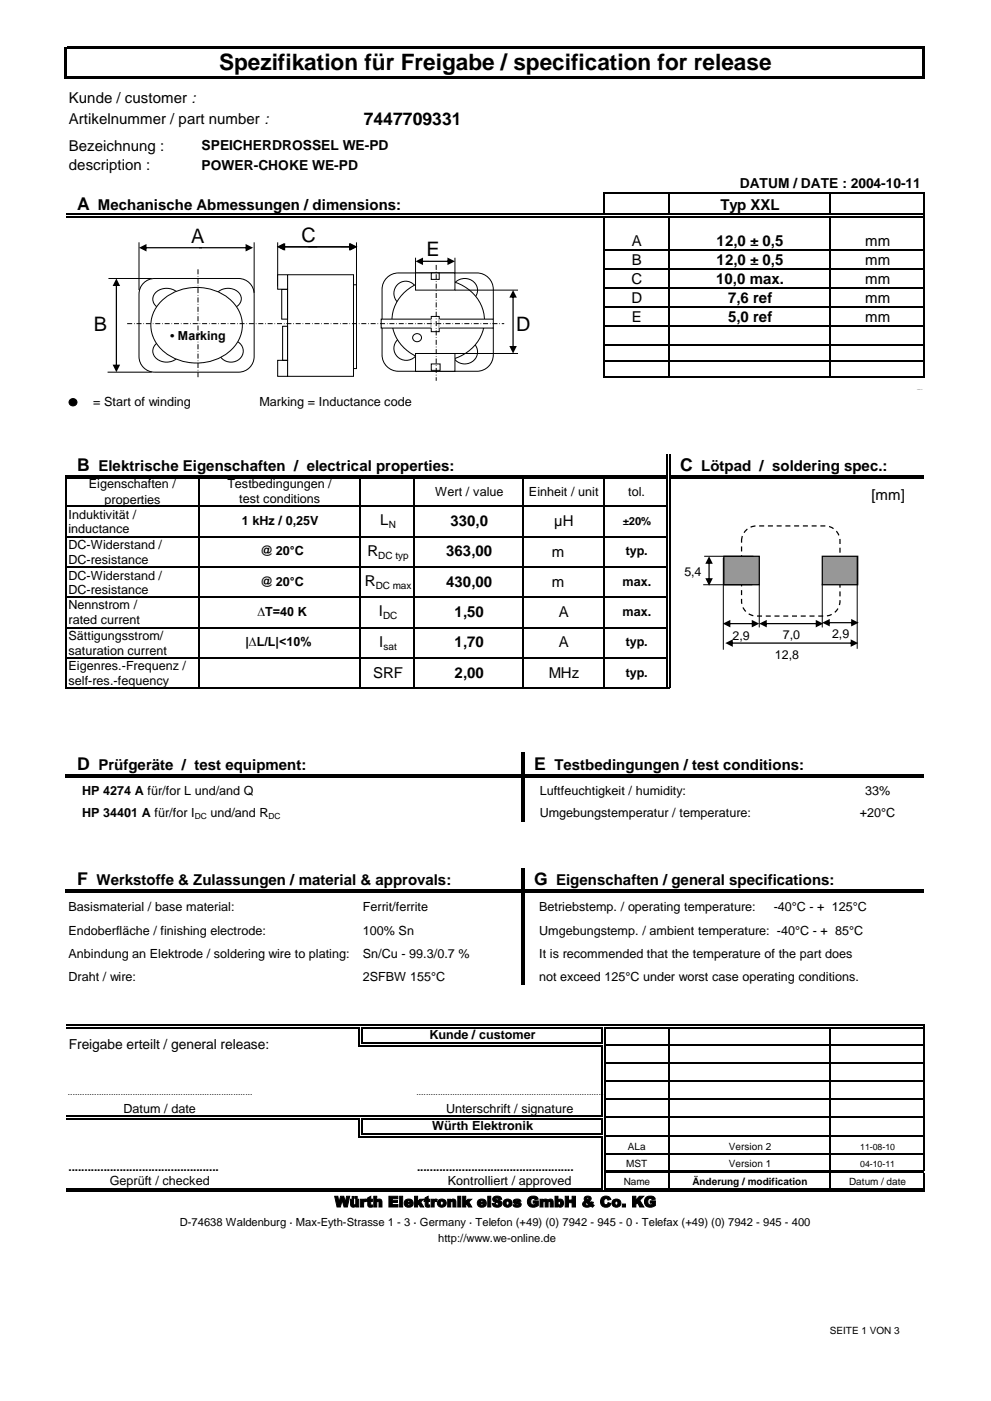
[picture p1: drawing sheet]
<svg xmlns="http://www.w3.org/2000/svg" width="210mm" height="297mm" viewBox="0 0 210 297" stroke-linecap="round" stroke-linejoin="round" font-family="sans-serif">
<g fill="#000">
<path d="M13.7 9.9h.5v6.7h-.5z" fill-rule="evenodd"/>
<path d="M14.2 9.9h181.8v.5h-181.8z" fill-rule="evenodd"/>
<path d="M14.2 16.1h181.8v.5h-181.8z" fill-rule="evenodd"/>
<path d="M195.5 10.4h.5v6.2h-.5z" fill-rule="evenodd"/>
<path d="M141.3 101.2h.2v.3h-.2z" fill-rule="evenodd"/>
<path d="M141.3 100.7h.2v.3h-.2z" fill-rule="evenodd"/>
<path d="M141.3 100.7h.2v.3h-.2z" fill-rule="evenodd"/>
<path d="M141.3 101.2h.2v.3h-.2z" fill-rule="evenodd"/>
<path d="M141.8 100.7h.3v.3h-.3z" fill-rule="evenodd"/>
<path d="M141.8 101.2h.3v.3h-.3z" fill-rule="evenodd"/>
<path d="M141.8 100.7h.3v.3h-.3z" fill-rule="evenodd"/>
<path d="M141.8 101.2h.3v.3h-.3z" fill-rule="evenodd"/>
<path d="M110.4 164.5h.2v.3h-.2z" fill-rule="evenodd"/>
<path d="M110.4 164h.2v.3h-.2z" fill-rule="evenodd"/>
<path d="M110.4 164h.2v.3h-.2z" fill-rule="evenodd"/>
<path d="M110.4 164.5h.2v.3h-.2z" fill-rule="evenodd"/>
<path d="M110.9 164h.2v.3h-.2z" fill-rule="evenodd"/>
<path d="M110.9 164.5h.2v.3h-.2z" fill-rule="evenodd"/>
<path d="M110.9 164h.2v.3h-.2z" fill-rule="evenodd"/>
<path d="M110.9 164.5h.2v.3h-.2z" fill-rule="evenodd"/>
<path d="M110.4 189h.2v.3h-.2z" fill-rule="evenodd"/>
<path d="M110.4 188.5h.2v.2h-.2z" fill-rule="evenodd"/>
<path d="M110.4 188.5h.2v.2h-.2z" fill-rule="evenodd"/>
<path d="M110.4 189h.2v.3h-.2z" fill-rule="evenodd"/>
<path d="M110.9 188.5h.2v.2h-.2z" fill-rule="evenodd"/>
<path d="M110.9 189h.2v.3h-.2z" fill-rule="evenodd"/>
<path d="M110.9 188.5h.2v.2h-.2z" fill-rule="evenodd"/>
<path d="M110.9 189h.2v.3h-.2z" fill-rule="evenodd"/>
<path d="M76 217.7h.2v.2h-.2z" fill-rule="evenodd"/>
<path d="M76 217.2h.7v.2h-.7z" fill-rule="evenodd"/>
<path d="M76 217.7h.2v.2h-.2z" fill-rule="evenodd"/>
<path d="M76.5 217.7h.2v.2h-.2z" fill-rule="evenodd"/>
<path d="M76.5 217.7h.2v.2h-.2z" fill-rule="evenodd"/>
<path d="M127.5 217.7h.2v.2h-.2z" fill-rule="evenodd"/>
<path d="M127.5 217.7h.2v.2h-.2z" fill-rule="evenodd"/>
<path d="M127.5 217.2h.8v.2h-.8z" fill-rule="evenodd"/>
<path d="M128 217.7h.3v.2h-.3z" fill-rule="evenodd"/>
<path d="M128 217.7h.3v.2h-.3z" fill-rule="evenodd"/>
<path d="M76 221.5h.7v.3h-.7z" fill-rule="evenodd"/>
<path d="M76 236.9h.2v.3h-.2z" fill-rule="evenodd"/>
<path d="M76 221h.2v.8h-.2z" fill-rule="evenodd"/>
<path d="M76 236.4h.7v.3h-.7z" fill-rule="evenodd"/>
<path d="M76 236.9h.2v.3h-.2z" fill-rule="evenodd"/>
<path d="M76.5 221h.2v.3h-.2z" fill-rule="evenodd"/>
<path d="M76.5 221h.2v.3h-.2z" fill-rule="evenodd"/>
<path d="M76.5 236.9h.2v.3h-.2z" fill-rule="evenodd"/>
<path d="M76.5 236.9h.2v.3h-.2z" fill-rule="evenodd"/>
<path d="M127.5 221h.2v.3h-.2z" fill-rule="evenodd"/>
<path d="M127.5 221.5h.2v.3h-.2z" fill-rule="evenodd"/>
<path d="M127.5 236.4h.2v.3h-.2z" fill-rule="evenodd"/>
<path d="M127.5 236.9h.2v.3h-.2z" fill-rule="evenodd"/>
<path d="M127.5 221.5h.2v.3h-.2z" fill-rule="evenodd"/>
<path d="M127.5 221h.2v.3h-.2z" fill-rule="evenodd"/>
<path d="M127.5 236.4h.2v.3h-.2z" fill-rule="evenodd"/>
<path d="M127.5 236.9h.2v.3h-.2z" fill-rule="evenodd"/>
<path d="M128 221h.3v.8h-.3z" fill-rule="evenodd"/>
<path d="M128 236.4h.3v.8h-.3z" fill-rule="evenodd"/>
<path d="M76 240.8h.7v.2h-.7z" fill-rule="evenodd"/>
<path d="M76 240.3h.2v.7h-.2z" fill-rule="evenodd"/>
<path d="M76.5 240.3h.2v.2h-.2z" fill-rule="evenodd"/>
<path d="M76.5 240.3h.2v.2h-.2z" fill-rule="evenodd"/>
<path d="M127.5 240.3h.2v.2h-.2z" fill-rule="evenodd"/>
<path d="M127.5 251.8h.2v.3h-.2z" fill-rule="evenodd"/>
<path d="M127.5 240.8h.2v.2h-.2z" fill-rule="evenodd"/>
<path d="M127.5 251.8h.2v.3h-.2z" fill-rule="evenodd"/>
<path d="M127.5 240.8h.2v.2h-.2z" fill-rule="evenodd"/>
<path d="M127.5 240.3h.2v.2h-.2z" fill-rule="evenodd"/>
<path d="M127.5 252.3h.8v.3h-.8z" fill-rule="evenodd"/>
<path d="M128 240.3h.3v.7h-.3z" fill-rule="evenodd"/>
<path d="M128 251.8h.3v.3h-.3z" fill-rule="evenodd"/>
<path d="M128 251.8h.3v.3h-.3z" fill-rule="evenodd"/>
<path d="M128.3 248.1h67.5v.5h-67.5z" fill-rule="evenodd"/>
</g>
<g fill="none" stroke="#000" stroke-width=".25">
<path d="M14 45.4h181.6M14 45.9h181.6M127.9 40.7v4.6M127.9 46v34.1M128 40.9h67.8M128 53.1h67.8M128 57.1h67.8M141.7 41v4.3M141.7 46v34.1M175.9 41v4.3M175.9 46v34.1M195.7 41v39.1"/>
<path d="M128 61.1h67.8M128 65.1h67.8M128 69.1h67.8M128 73.2h67.8M128 76.5h67.8M128 79.9h67.8M141.4 96.2v4.5M141.9 96.2v4.5M14 100.7v45.3M14.1 100.9h127.2M14.1 101.4h127.2M14.1 107.3h127.2"/>
<path d="M14.1 113.7h127.2M42.1 101.5v44.5M76.3 101.5v44.5M87.8 101.5v44.5M110.8 101.5v44.5M127.9 101.5v44.5M141.4 101.5v44.3M141.9 101.5v44.3M142.1 100.9h53.6M142.1 101.4h53.6M14.1 120.2h127.2M14.1 126.6h127.2"/>
<path d="M14.1 133h127.2M14.1 139.5h127.2M14.1 145.9h128M110.5 159.5v4.5M111 159.5v4.5M14 164.2h96.4M14 164.7h96.4M110.5 164.8v9.5M111 164.8v9.5M111.1 164.2h84.6M111.1 164.7h84.6M14 188.6h96.4"/>
<path d="M14 189.1h96.4M110.5 183.9v4.6M110.5 189.3v19.4M111 183.9v4.6M111 189.3v19.4M111.1 188.6h84.6M111.1 189.1h84.6M14 217.3h62M14 217.8h62M76.1 217.9v3.1M76.6 217.9v3.1M76.7 217.3h50.8"/>
<path d="M76.7 217.8h50.8M127.6 217.9v3.1M128.1 217.9v3.1M128.3 217.3h67.3M128.3 217.8h67.3M141.7 217.9v30.2M175.9 217.9v30.2M195.7 217.2v30.9M14 236.6h62M14 237.1h62M76.1 237.2v3.1M76.6 237.2v3.1"/>
<path d="M76.7 221.1h50.8M76.7 221.7h50.8M76.7 236.6h50.8M76.7 237.1h50.8M127.6 221.8v14.6M127.6 237.2v3.1M128.1 221.8v14.6M128.1 237.2v3.1M128.3 221.4h67.5M128.3 225.2h67.5M128.3 229.1h67.5M128.3 233h67.5"/>
<path d="M128.3 236.8h67.5M14 252h113.5M14 252.5h113.5M76.7 240.4h50.8M76.7 240.9h50.8M127.6 241v10.8M128.1 241v10.8M128.3 252h67.3M128.3 252.5h67.3M128.3 240.7h67.5M128.3 244.5h67.5M141.7 248.6v3.2"/>
<path d="M175.9 248.6v3.2M195.7 248.6v4"/>
</g>
<path d="M158.1 112.4a3.2 3.2 0 0 1 2.2-.9h14.5a3.2 3.2 0 0 1 3.2 3.1v12.8a3.2 3.2 0 0 1-3.2 3.2h-14.5a3.2 3.2 0 0 1-3.2-3.2v-12.8a3.2 3.2 0 0 1 1-2.2z" fill-rule="evenodd" fill="#fff"/>
<path d="M158.1 112.4a3.2 3.2 0 0 1 2.2-.9h14.5a3.2 3.2 0 0 1 3.2 3.1v12.8a3.2 3.2 0 0 1-3.2 3.2h-14.5a3.2 3.2 0 0 1-3.2-3.2v-12.8a3.2 3.2 0 0 1 1-2.2z" fill="none" stroke="#000" stroke-width=".26" stroke-dasharray="1.1 .8" stroke-linecap="butt"/>
<path d="M153.4 117.9h7.5v6h-7.5z" fill-rule="evenodd" fill="#969696"/>
<path d="M153.4 117.9h7.5v6h-7.5z" fill="none" stroke="#000" stroke-width=".26"/>
<path d="M174.2 117.9h7.5v6h-7.5z" fill-rule="evenodd" fill="#969696"/>
<path d="M174.2 117.9h7.5v6h-7.5z" fill="none" stroke="#000" stroke-width=".26"/>
<g fill="none" stroke="#000" stroke-width=".21">
<path d="M149.2 117.9h10.4M153.3 118.2v19.5M181.6 118v19.5M149 123.9h10.4M160.9 123.9v9.1M174.2 123.7v9.3"/>
<circle cx="15.4" cy="85.3" r=".82"/>
</g>
<g fill="#000">
<path d="M150.1 119.2v3.6h.3v-3.6zM149.4 122.5l.8 1.6 .8-1.6zM150.2 117.9l-.8 1.6h1.6z"/>
<path d="M154.5 132h5.1v.3h-5.1zM153.2 132.2l1.5-.8v1.6zM159.3 131.4l1.6 .8-1.6 .8z"/>
<path d="M155 136.2h25.5v.2h-25.5zM153.7 136.3l1.6-.8v1.6zM180.2 135.5l1.6 .8-1.6 .8z"/>
<path d="M162.2 132h10.9v.3h-10.9zM160.9 132.2l1.6-.8v1.6zM172.8 131.4l1.6 .8-1.6 .8z"/>
<path d="M175.5 131.8h5.1v.3h-5.1zM174.2 132l1.6-.8v1.6zM180.4 131.2l1.5 .8-1.5 .8z"/>
</g>
<circle cx="15.4" cy="85.3" r=".82" fill="#000"/>
<path d="M33 72.9a3.2 3.2 0 0 1 5.1 1 2.53 2.53 0 0 1-2.8 2.9 2.45 2.45 0 0 1-2.6-3.4z" fill-rule="evenodd" fill="#fff"/>
<path d="M33 72.9a3.2 3.2 0 0 1 5.1 1 2.53 2.53 0 0 1-2.8 2.9 2.45 2.45 0 0 1-2.6-3.4z" fill="none" stroke="#000" stroke-width=".21"/>
<path d="M33 62a3.2 3.2 0 0 1 5.1 .9 2.5 2.5 0 0 1-2.8 2.8 2.5 2.5 0 0 1-2.8-2.8z" fill-rule="evenodd" fill="#fff"/>
<path d="M33 62a3.2 3.2 0 0 1 5.1 .9 2.5 2.5 0 0 1-2.8 2.8 2.5 2.5 0 0 1-2.8-2.8z" fill="none" stroke="#000" stroke-width=".21"/>
<path d="M46.9 72.9a2.6 2.6 0 0 1 3-.7 2.6 2.6 0 0 1 1.6 2.7 2.6 2.6 0 0 1-3.1 1.8 2.6 2.6 0 0 1-2-2.8z" fill-rule="evenodd" fill="#fff"/>
<path d="M46.9 72.9a2.6 2.6 0 0 1 3-.7 2.6 2.6 0 0 1 1.6 2.7 2.6 2.6 0 0 1-3.1 1.8 2.6 2.6 0 0 1-2-2.8z" fill="none" stroke="#000" stroke-width=".21"/>
<path d="M46.1 61.9a3.1 3.1 0 0 1 5 .9 2.4 2.4 0 0 1-2.8 2.7 2.4 2.4 0 0 1-2.7-2.7z" fill-rule="evenodd" fill="#fff"/>
<path d="M29.5 51.4v10.1M30.4 60a3.3 3.3 0 0 1 2.4-1h17.7a3.3 3.3 0 0 1 3.3 3.3v13.3a3.3 3.3 0 0 1-3.3 3.3h-17.7a3.3 3.3 0 0 1-3.3-3.3v-13.3a3.3 3.3 0 0 1 .9-2.3zM53.8 51.4v10.7M22.8 78.9h9.4M46.1 61.9a3.1 3.1 0 0 1 5 .9 2.4 2.4 0 0 1-2.8 2.7 2.4 2.4 0 0 1-2.7-2.7z" fill="none" stroke="#000" stroke-width=".21"/>
<g fill="#000">
<path d="M42.2 52.4h10.1v.2h-10.1zM52 51.7l1.6 .8-1.6 .8z"/>
<path d="M30.8 52.4v.2h12v-.2zM29.5 52.5l1.5 .8v-1.6z"/>
</g>
<path d="M34 64a10.9 10.9 0 0 1 16 .9 7.1 7.1 0 0 1-2.4 10.4 11 11 0 0 1-14.3-2.3 6.9 6.9 0 0 1 .7-9z" fill-rule="evenodd" fill="#fff"/>
<path d="M23 59h9.2M34 64a10.9 10.9 0 0 1 16 .9 7.1 7.1 0 0 1-2.4 10.4 11 11 0 0 1-14.3-2.3 6.9 6.9 0 0 1 .7-9z" fill="none" stroke="#000" stroke-width=".21"/>
<path d="M42 57.1v22.8" fill="none" stroke="#000" stroke-width=".21" stroke-dasharray="1.1 .4 .1 .4" stroke-linecap="butt"/>
<path d="M24.5 60.3h.3v17.3h-.3zM24.7 59l.8 1.6h-1.6zM23.9 77.3h1.6l-.8 1.6z" fill="#000"/>
<g fill="#fff">
<path d="M125 19.1h33.4v9.5h-33.4z" fill-rule="evenodd"/>
<path d="M96.4 73a2.65 2.65 0 0 1 3.6-.5 2.65 2.65 0 0 1 .6 3.7 2.65 2.65 0 0 1-3.7 .5 2.65 2.65 0 0 1-.5-3.7z" fill-rule="evenodd"/>
</g>
<path d="M96.4 73a2.65 2.65 0 0 1 3.6-.5 2.65 2.65 0 0 1 .6 3.7 2.65 2.65 0 0 1-3.7 .5 2.65 2.65 0 0 1-.5-3.7z" fill="none" stroke="#000" stroke-width=".21"/>
<path d="M96.4 60a2.71 2.71 0 0 1 3.1-.8 2.71 2.71 0 0 1 1.6 2.9 2.71 2.71 0 0 1-3.2 1.9 2.71 2.71 0 0 1-2.1-3.1z" fill-rule="evenodd" fill="#fff"/>
<path d="M96.4 60a2.71 2.71 0 0 1 3.1-.8 2.71 2.71 0 0 1 1.6 2.9 2.71 2.71 0 0 1-3.2 1.9 2.71 2.71 0 0 1-2.1-3.1z" fill="none" stroke="#000" stroke-width=".21"/>
<circle cx="86" cy="73.8" r="2.58" fill="#fff"/>
<circle cx="86" cy="73.8" r="2.58" fill="none" stroke="#000" stroke-width=".21"/>
<circle cx="86" cy="62.2" r="2.54" fill="#fff"/>
<g fill="none" stroke="#000" stroke-width=".21">
<path d="M58.8 51.4v9.3M60.9 58.2h14v21.6h-14zM75.5 51.4v10.1M82 58.9a3.5 3.5 0 0 1 2.4-1.1h16.6a3.5 3.5 0 0 1 3.5 3.5v13.9a3.5 3.5 0 0 1-3.5 3.5h-16.6a3.5 3.5 0 0 1-3.4-3.5v-13.9a3.5 3.5 0 0 1 1-2.4zM59.7 61.3h1.2v6.3h-1.2zM74.9 60.4h.6v17.7h-.6z"/>
<circle cx="86" cy="62.2" r="2.54"/>
</g>
<path d="M58.8 76.4h2.1v3.4h-2.1z" fill-rule="evenodd" fill="#fff"/>
<path d="M58.8 76.4h2.1v3.4h-2.1z" fill="none" stroke="#000" stroke-width=".21"/>
<path d="M58.8 58.2h2.1v3.1h-2.1z" fill-rule="evenodd" fill="#fff"/>
<path d="M58.8 58.2h2.1v3.1h-2.1z" fill="none" stroke="#000" stroke-width=".21"/>
<g fill="#000">
<path d="M65.3 52.2h8.9v.2h-8.9zM73.9 51.5l1.6 .8-1.6 .8z"/>
<path d="M60.2 52.2v.2h7v-.2zM58.8 52.3l1.6 .8v-1.6z"/>
</g>
<path d="M95 71.1a2.74 2.74 0 0 1 4.2 .4 1.65 1.65 0 0 1-1.6 2 2.31 2.31 0 0 1-2.9-1.6z" fill-rule="evenodd" fill="#fff"/>
<path d="M95 71.1a2.74 2.74 0 0 1 4.2 .4 1.65 1.65 0 0 1-1.6 2 2.31 2.31 0 0 1-2.9-1.6z" fill="none" stroke="#000" stroke-width=".21"/>
<path d="M85.5 62.1a10.5 10.5 0 0 1 16 1.7 8.2 8.2 0 0 1-4 11.7 10.3 10.3 0 0 1-13.8-4.5 7.9 7.9 0 0 1 1.8-8.9z" fill-rule="evenodd" fill="#fff"/>
<path d="M85.5 62.1a10.5 10.5 0 0 1 16 1.7 8.2 8.2 0 0 1-4 11.7 10.3 10.3 0 0 1-13.8-4.5 7.9 7.9 0 0 1 1.8-8.9z" fill="none" stroke="#000" stroke-width=".21"/>
<path d="M88 57.8h8.4v3.7h-8.4z" fill-rule="evenodd" fill="#fff"/>
<path d="M88 57.8h8.4v3.7h-8.4z" fill="none" stroke="#000" stroke-width=".21"/>
<path d="M91.4 57.8h1.7v1.4h-1.7z" fill-rule="evenodd" fill="#fff"/>
<path d="M91.4 57.8h1.7v1.4h-1.7z" fill="none" stroke="#000" stroke-width=".21"/>
<path d="M88 74.9h8.4v3.8h-8.4z" fill-rule="evenodd" fill="#fff"/>
<path d="M88 74.9h8.4v3.8h-8.4z" fill="none" stroke="#000" stroke-width=".21"/>
<path d="M91.4 77.1h1.8v1.4h-1.8z" fill-rule="evenodd" fill="#fff"/>
<path d="M91.4 77.1h1.8v1.4h-1.8z" fill="none" stroke="#000" stroke-width=".21"/>
<path d="M80.8 67.6h23.7v1.9h-23.7z" fill-rule="evenodd" fill="#fff"/>
<path d="M80.8 67.6h23.7v1.9h-23.7z" fill="none" stroke="#000" stroke-width=".21"/>
<path d="M91.4 67.1h1.7v3.2h-1.7z" fill-rule="evenodd" fill="#fff"/>
<path d="M88 54.6v3.2M96.4 54.6v3.2M91.4 67.1h1.7v3.2h-1.7zM96.4 61.5h13.4M96.4 74.9h13.4" fill="none" stroke="#000" stroke-width=".21"/>
<path d="M91.4 67.6v1.9M93.1 67.6v1.9" fill="none" stroke="#fff" stroke-width=".21"/>
<path d="M92.4 56.1v24.6" fill="none" stroke="#000" stroke-width=".21" stroke-dasharray="1.1 .4 .1 .4" stroke-linecap="butt"/>
<g fill="#000">
<path d="M89.4 55.2l5.7 .1v.2h-5.7zM88 55.4l1.6-.8v1.6zM94.8 54.6l1.6 .8-1.6 .8z"/>
<path d="M108.6 62.8h.2v10.8h-.2zM108.7 61.5l.8 1.6h-1.6zM107.9 73.3h1.6l-.8 1.6z"/>
</g>
<circle cx="88.3" cy="71.6" r=".91" fill="#fff"/>
<g fill="none" stroke="#000" stroke-width=".21">
<path d="M59.9 69.2h1v7.2h-1z"/>
<circle cx="88.3" cy="71.6" r=".91"/>
</g>
<path d="M60 52.2h14.4v.2h-14.4zM58.6 52.3l1.6-.8v1.6zM74.2 51.5l1.6 .8-1.6 .8z" fill="#000"/>
<path d="M26.9 68.6h79.9" fill="none" stroke="#000" stroke-width=".21" stroke-dasharray="1.1 .4 .1 .4" stroke-linecap="butt"/>
<text font-size="4.8" x="46.4" y="14.8">Spezifikation für Freigabe / specification for release</text>
<g font-size="4.2">
<text x="40.5" y="51.5">A</text>
<text x="63.9" y="51.3">C</text>
<text x="90.4" y="54.2">E</text>
<text x="19.9" y="70.1">B</text>
<text x="109.4" y="70.2">D</text>
</g>
<g font-size="3.7">
<text x="77.1" y="26.4">7447709331</text>
<text x="16.4" y="44.5">A</text>
<text x="16.4" y="99.9">B</text>
<text x="144.1" y="99.9">C</text>
<text x="16.4" y="163.2">D</text>
<text x="113.2" y="163.2">E</text>
<text x="16.4" y="187.6">F</text>
<text x="113.2" y="187.6">G</text>
</g>
<g font-size="3.2">
<text x="14.6" y="21.9">Kunde / customer :</text>
<text x="14.6" y="26.2">Artikelnummer / part number :</text>
<text x="14.6" y="31.9">Bezeichnung :</text>
<text x="14.6" y="35.9">description :</text>
<text x="20.7" y="44.5">Mechanische Abmessungen / dimensions:</text>
<text x="152.6" y="44.5">Typ XXL</text>
<text x="133.9" y="52.1">A</text>
<text x="151.8" y="52.1">12,0 ± 0,5</text>
<text x="183.3" y="52.1">mm</text>
<text x="133.9" y="56.1">B</text>
<text x="151.8" y="56.1">12,0 ± 0,5</text>
<text x="183.3" y="56.1">mm</text>
<text x="133.8" y="60.2">C</text>
<text x="133.8" y="64.2">D</text>
<text x="151.8" y="60.2">10,0 max.</text>
<text x="154.3" y="64.2">7,6 ref</text>
<text x="183.3" y="60.2">mm</text>
<text x="183.3" y="64.2">mm</text>
<text x="133.9" y="68.2">E</text>
<text x="154.3" y="68.2">5,0 ref</text>
<text x="183.3" y="68.2">mm</text>
<text x="20.9" y="99.9">Elektrische Eigenschaften / electrical properties:</text>
<text x="148.6" y="99.9">Lötpad / soldering spec.:</text>
<text x="184.6" y="105.9">[mm]</text>
<text x="80.6" y="111.3">L</text>
<text x="95.4" y="111.5">330,0</text>
<text x="117.4" y="111.4">µH</text>
<text x="77.9" y="117.7">R</text>
<text x="94.5" y="117.9">363,00</text>
<text x="116.9" y="118">m</text>
<text x="77.3" y="124.2">R</text>
<text x="94.5" y="124.4">430,00</text>
<text x="116.9" y="124.5">m</text>
<text x="80.3" y="130.6">I</text>
<text x="96.3" y="130.8">1,50</text>
<text x="118.4" y="130.7">A</text>
<text x="80.4" y="137.1">I</text>
<text x="96.3" y="137.2">1,70</text>
<text x="118.4" y="137.2">A</text>
<text x="79.1" y="143.6">SRF</text>
<text x="96.3" y="143.7">2,00</text>
<text x="116.3" y="143.6">MHz</text>
<text x="20.9" y="163.2">Prüfgeräte / test equipment:</text>
<text x="117.5" y="163.2">Testbedingungen / test conditions:</text>
<text x="20.4" y="187.6">Werkstoffe &amp; Zulassungen / material &amp; approvals:</text>
<text x="117.8" y="187.6">Eigenschaften / general specifications:</text>
<text x="70.9" y="255.8">Würth Elektronik eiSos GmbH &amp; Co. KG</text>
</g>
<g font-size="2.9">
<text x="42.7" y="31.8">SPEICHERDROSSEL WE-PD</text>
<text x="42.7" y="35.9">POWER-CHOKE WE-PD</text>
<text x="156.8" y="39.9">DATUM / DATE : 2004-10-11</text>
<text x="14.6" y="222.2">Freigabe erteilt / general release:</text>
</g>
<g font-size="2.7">
<text x="19.8" y="86">= Start of winding</text>
<text x="55" y="86">Marking = Inductance code</text>
<text x="18.8" y="103.5">Eigenschaften /</text>
<text x="22.1" y="106.8">properties</text>
<text x="48.2" y="103.4">Testbedingungen /</text>
<text x="50.7" y="106.6">test conditions</text>
<text x="92.2" y="105.1">Wert / value</text>
<text x="112.1" y="105.1">Einheit / unit</text>
<text x="133.1" y="105.1">tol.</text>
<text x="14.5" y="110">Induktivität /</text>
<text x="14.5" y="113">inductance</text>
<text x="51.3" y="111.3">1 kHz / 0,25V</text>
<text x="14.5" y="116.4">DC-Widerstand /</text>
<text x="14.5" y="119.4">DC-resistance</text>
<text x="55.1" y="117.7">@ 20°C</text>
<text x="132.6" y="117.7">typ.</text>
<text x="14.5" y="122.8">DC-Widerstand /</text>
<text x="14.5" y="125.9">DC-resistance</text>
<text x="55.1" y="124.1">@ 20°C</text>
<text x="131.9" y="124.1">max.</text>
<text x="14.5" y="129.1">Nennstrom /</text>
<text x="54.5" y="130.6">∆T=40 K</text>
<text x="131.9" y="130.6">max.</text>
<text x="14.5" y="132.3">rated current</text>
<text x="14.5" y="135.7">Sättigungsstrom/</text>
<text x="52" y="137">|∆L/L|&lt;10%</text>
<text x="132.6" y="137">typ.</text>
<text x="14.5" y="138.7">saturation current</text>
<text x="14.5" y="142">Eigenres.-Frequenz /</text>
<text x="132.6" y="143.4">typ.</text>
<text x="14.5" y="145.2">self-res.-fequency</text>
<text x="17.4" y="168.6">HP 4274 A für/for L und/and Q</text>
<text x="17.4" y="173.1">HP 34401 A für/for I</text>
<text x="44.6" y="173.1">und/and R</text>
<text x="114.4" y="173.1">Umgebungstemperatur / temperature:</text>
<text x="114.4" y="168.6">Luftfeuchtigkeit / humidity:</text>
<text x="182.2" y="173.1">+20°C</text>
<text x="183.3" y="168.6">33%</text>
<text x="14.5" y="193.1">Basismaterial / base material:</text>
<text x="76.9" y="193.1">Ferrit/ferrite</text>
<text x="114.2" y="193.1">Betriebstemp. / operating temperature:</text>
<text x="163.9" y="193.1">-40°C - + 125°C</text>
<text x="14.5" y="203">Anbindung an Elektrode / soldering wire to plating:</text>
<text x="14.5" y="198.1">Endoberfläche / finishing electrode:</text>
<text x="76.9" y="198.1">100% Sn</text>
<text x="76.9" y="203">Sn/Cu - 99.3/0.7 %</text>
<text x="114.2" y="198.1">Umgebungstemp. / ambient temperature: -40°C - + 85°C</text>
<text x="114.2" y="203">It is recommended that the temperature of the part does</text>
<text x="14.5" y="208">Draht / wire:</text>
<text x="76.9" y="208">2SFBW 155°C</text>
<text x="114.2" y="208">not exceed 125°C under worst case operating conditions.</text>
<text x="91" y="220.3">Kunde / customer</text>
<text x="26.2" y="235.8">Datum / date</text>
<text x="91.5" y="239.5">Würth Elektronik</text>
<text x="94.5" y="235.8">Unterschrift / signature</text>
<text x="23.2" y="251.2">Geprüft / checked</text>
<text x="94.9" y="251.2">Kontrolliert / approved</text>
</g>
<g font-size="2.6">
<text x="36" y="72">• Marking</text>
<text x="145" y="122.1">5,4</text>
<text x="155.2" y="135.6">2,9</text>
<text x="165.9" y="135.3">7,0</text>
<text x="176.3" y="135.1">2,9</text>
<text x="164.2" y="139.6">12,8</text>
</g>
<g font-size="2.5">
<text x="14.5" y="248.1">...............................................</text>
<text x="88.4" y="248.1">.................................................</text>
</g>
<g font-size="2.4">
<text x="131.9" y="111.2">±20%</text>
<text x="38.1" y="259.9">D-74638 Waldenburg · Max-Eyth-Strasse 1 - 3 · Germany · Telefon (+49) (0) 7942 - 945 - 0 · Telefax (+49) (0) 7942 - 945 - 400</text>
<text x="92.9" y="263.2">http://www.we-online.de</text>
</g>
<g font-size="2.1">
<text x="82.4" y="111.9">N</text>
<text x="80.2" y="118.4">DC typ</text>
<text x="79.6" y="124.8">DC max</text>
<text x="81.2" y="131.3">DC</text>
<text x="81.3" y="137.7">sat</text>
<text x="133" y="243.8">ALa</text>
<text x="154.4" y="243.8">Version 2</text>
<text x="132.1" y="251.2">Name</text>
<text x="132.7" y="247.4">MST</text>
<text x="146.8" y="251.2">Änderung / modification</text>
<text x="154.4" y="247.4">Version 1</text>
<text x="179.9" y="251.2">Datum / date</text>
<text x="175.8" y="282.8">SEITE 1 VON 3</text>
</g>
<g font-size="1.9">
<text x="182.3" y="243.8">11-08-10</text>
<text x="182.3" y="247.4">04-10-11</text>
</g>
<g font-size="1.8">
<text x="41.3" y="173.6">DC</text>
<text x="56.9" y="173.6">DC</text>
<text x="14.4" y="232.1">..................................................................................</text>
<text x="88.2" y="232.1">..................................................................................</text>
</g>
</svg>
